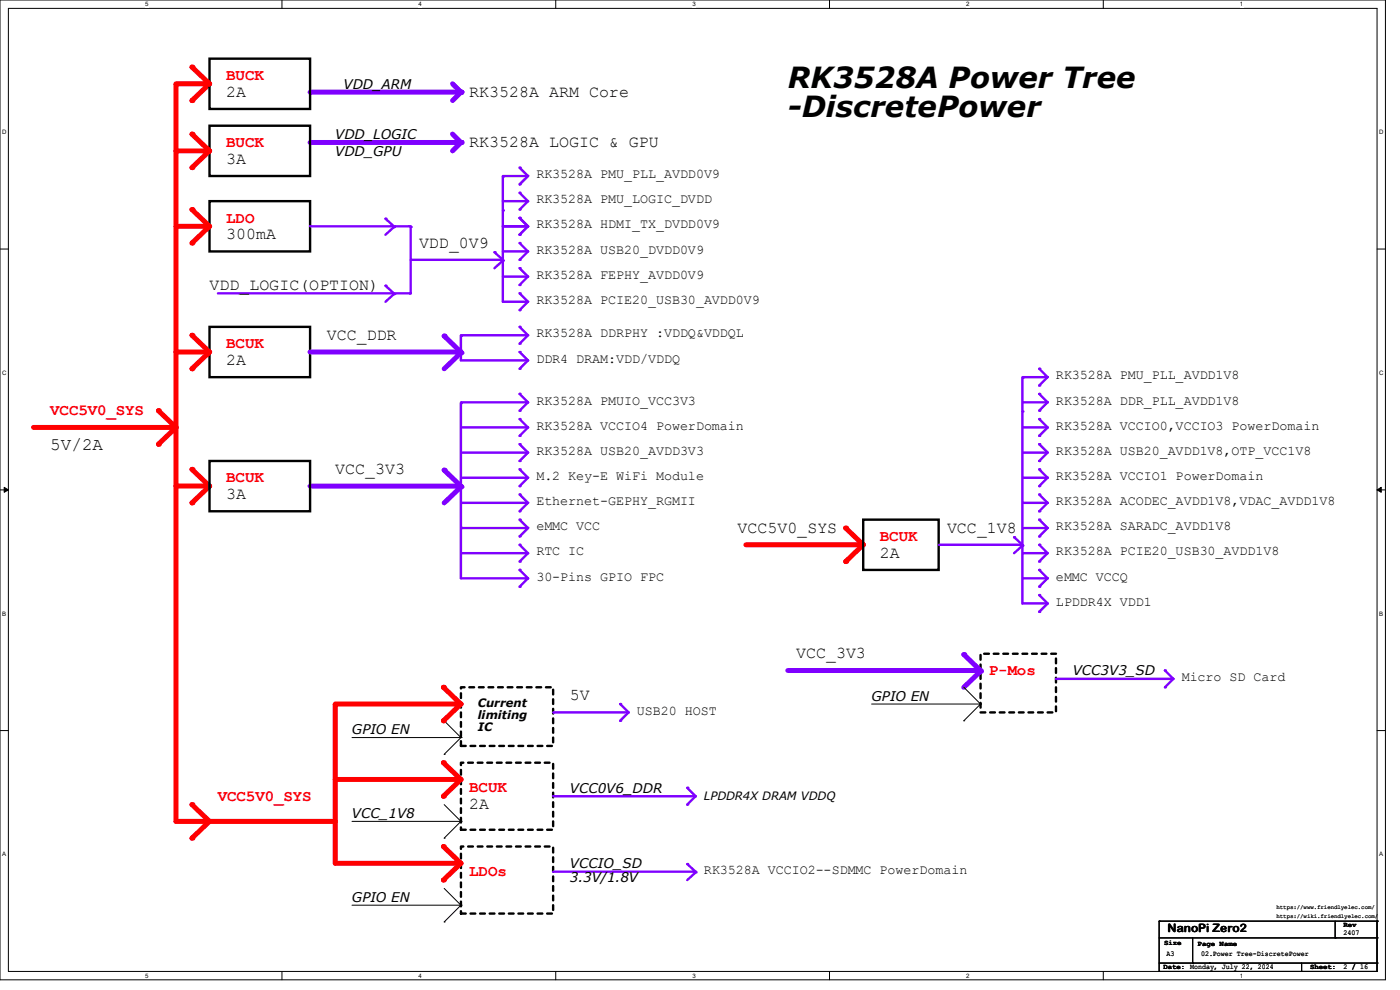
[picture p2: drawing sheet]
<svg xmlns="http://www.w3.org/2000/svg" width="297mm" height="210mm" viewBox="0 0 297 210" stroke-linecap="round" stroke-linejoin="round" font-family="sans-serif">
<path d="M0 0h293.9v207.9h-293.9zM1.8 1.8h290.3v204.3h-290.3z" fill="none" stroke="#000" stroke-width=".21"/>
<g fill="#fff">
<path d="M30.8 .2h.7v1.4h-.7z"/>
<path d="M30.8 206.2h.7v1.4h-.7z"/>
</g>
<path d="M59.8 0v1.8M59.8 206.1v1.8" fill="none" stroke="#000" stroke-width=".21"/>
<g fill="#fff">
<path d="M88.8 .2h.7v1.4h-.7z"/>
<path d="M88.8 206.2h.7v1.4h-.7z"/>
</g>
<path d="M117.9 0v1.8M117.9 206.1v1.8" fill="none" stroke="#000" stroke-width=".21"/>
<g fill="#fff">
<path d="M146.9 .2h.7v1.4h-.7z"/>
<path d="M146.9 206.2h.7v1.4h-.7z"/>
</g>
<path d="M176 0v1.8M176 206.1v1.8" fill="none" stroke="#000" stroke-width=".21"/>
<g fill="#fff">
<path d="M205 .2h.7v1.4h-.7z"/>
<path d="M205 206.2h.7v1.4h-.7z"/>
</g>
<path d="M234.1 0v1.8M234.1 206.1v1.8" fill="none" stroke="#000" stroke-width=".21"/>
<g fill="#fff">
<path d="M263.1 .2h.6v1.4h-.6z"/>
<path d="M263.1 206.2h.6v1.4h-.6z"/>
<path d="M.5 27.3h.9v1.4h-.9z"/>
<path d="M292.6 27.3h.9v1.4h-.9z"/>
<path d="M.5 78.4h.9v1.4h-.9z"/>
<path d="M292.6 78.4h.9v1.4h-.9z"/>
</g>
<path d="M0 52.8h1.8M292.1 52.8h1.8" fill="none" stroke="#000" stroke-width=".21"/>
<g fill="#fff">
<path d="M.5 129.5h.8v1.4h-.8z"/>
<path d="M292.6 129.5h.8v1.4h-.8z"/>
</g>
<path d="M0 103.9h1.8M292.1 103.9h1.8" fill="none" stroke="#000" stroke-width=".21"/>
<path d="M.9 103.4l.9 .5-.9 .5zM292.1 103.9l.9-.5v1z" fill="#000" stroke="#000" stroke-width=".21"/>
<g fill="#fff">
<path d="M.5 180.5h.8v1.4h-.8z"/>
<path d="M292.6 180.5h.8v1.4h-.8z"/>
</g>
<path d="M0 155h1.8M292.1 155h1.8" fill="none" stroke="#000" stroke-width=".21"/>
<path d="M158.2 115.6h24.8" fill="none" stroke="#f00" stroke-width="1.1"/>
<circle cx="183" cy="115.6" r=".53" fill="#f00"/>
<path d="M179.4 112l3.7 3.6" fill="none" stroke="#f00" stroke-width="1.1"/>
<circle cx="179.4" cy="112" r=".53" fill="#f00"/>
<path d="M183.1 115.6l-3.7 3.5" fill="none" stroke="#f00" stroke-width="1.1"/>
<circle cx="179.4" cy="119.1" r=".53" fill="#f00"/>
<path d="M96 28.4l1.8 1.8" fill="none" stroke="#7f00ff" stroke-width="1.1"/>
<circle cx="97.8" cy="30.2" r=".53" fill="#7f00ff"/>
<path d="M65.8 30.2h32" fill="none" stroke="#7f00ff" stroke-width="1.1"/>
<circle cx="97.8" cy="30.2" r=".53" fill="#7f00ff"/>
<path d="M97.8 30.2l-1.8 1.8" fill="none" stroke="#7f00ff" stroke-width="1.1"/>
<circle cx="97.8" cy="30.2" r=".53" fill="#7f00ff"/>
<path d="M44.5 26.7h21.3v10.6h-21.3z" fill="none" stroke="#000" stroke-width=".51"/>
<path d="M37.3 32h7" fill="none" stroke="#f00" stroke-width="1.1"/>
<circle cx="44.3" cy="32" r=".53" fill="#f00"/>
<path d="M44.5 32l-3.8 3.6" fill="none" stroke="#f00" stroke-width="1.1"/>
<circle cx="40.7" cy="35.6" r=".53" fill="#f00"/>
<path d="M40.7 28.4l3.8 3.6" fill="none" stroke="#f00" stroke-width="1.1"/>
<circle cx="40.7" cy="28.4" r=".53" fill="#f00"/>
<path d="M65.8 19.6h32" fill="none" stroke="#7f00ff" stroke-width="1.1"/>
<circle cx="97.8" cy="19.6" r=".53" fill="#7f00ff"/>
<path d="M97.8 19.6l-1.8 1.7" fill="none" stroke="#7f00ff" stroke-width="1.1"/>
<circle cx="97.8" cy="19.6" r=".53" fill="#7f00ff"/>
<path d="M96 17.8l1.8 1.8" fill="none" stroke="#7f00ff" stroke-width="1.1"/>
<circle cx="97.8" cy="19.6" r=".53" fill="#7f00ff"/>
<path d="M110.2 35.6l1.8 1.7" fill="none" stroke="#7f00ff" stroke-width=".51"/>
<circle cx="110.2" cy="35.6" r=".25" fill="#7f00ff"/>
<path d="M106.7 37.3h5.1" fill="none" stroke="#7f00ff" stroke-width=".51"/>
<circle cx="111.8" cy="37.3" r=".25" fill="#7f00ff"/>
<path d="M112 37.3l-1.8 1.8" fill="none" stroke="#7f00ff" stroke-width=".51"/>
<circle cx="110.2" cy="39.1" r=".25" fill="#7f00ff"/>
<path d="M106.7 37.5v6.9" fill="none" stroke="#7f00ff" stroke-width=".51"/>
<circle cx="106.7" cy="37.5" r=".25" fill="#7f00ff"/>
<path d="M110.2 40.9l1.8 1.8" fill="none" stroke="#7f00ff" stroke-width=".51"/>
<circle cx="110.2" cy="40.9" r=".25" fill="#7f00ff"/>
<path d="M106.7 42.7h5.1" fill="none" stroke="#7f00ff" stroke-width=".51"/>
<circle cx="111.8" cy="42.7" r=".25" fill="#7f00ff"/>
<path d="M112 42.7l-1.8 1.7" fill="none" stroke="#7f00ff" stroke-width=".51"/>
<circle cx="110.2" cy="44.4" r=".25" fill="#7f00ff"/>
<path d="M220.5 78.2l1.8 1.8" fill="none" stroke="#7f00ff" stroke-width=".51"/>
<circle cx="220.5" cy="78.2" r=".25" fill="#7f00ff"/>
<path d="M216.9 80h5.2" fill="none" stroke="#7f00ff" stroke-width=".51"/>
<circle cx="222.1" cy="80" r=".25" fill="#7f00ff"/>
<path d="M222.3 80l-1.8 1.8" fill="none" stroke="#7f00ff" stroke-width=".51"/>
<circle cx="220.5" cy="81.8" r=".25" fill="#7f00ff"/>
<path d="M110.2 46.2l1.8 1.8" fill="none" stroke="#7f00ff" stroke-width=".51"/>
<circle cx="110.2" cy="46.2" r=".25" fill="#7f00ff"/>
<path d="M106.7 48h5.1" fill="none" stroke="#7f00ff" stroke-width=".51"/>
<circle cx="111.8" cy="48" r=".25" fill="#7f00ff"/>
<path d="M112 48l-1.8 1.8" fill="none" stroke="#7f00ff" stroke-width=".51"/>
<circle cx="110.2" cy="49.8" r=".25" fill="#7f00ff"/>
<path d="M216.9 80.2v6.9" fill="none" stroke="#7f00ff" stroke-width=".51"/>
<circle cx="216.9" cy="80.2" r=".25" fill="#7f00ff"/>
<path d="M110.2 83.6l1.8 1.7" fill="none" stroke="#7f00ff" stroke-width=".51"/>
<circle cx="110.2" cy="83.6" r=".25" fill="#7f00ff"/>
<path d="M97.8 85.3h14" fill="none" stroke="#7f00ff" stroke-width=".51"/>
<circle cx="111.8" cy="85.3" r=".25" fill="#7f00ff"/>
<path d="M112 85.3l-1.8 1.8" fill="none" stroke="#7f00ff" stroke-width=".51"/>
<circle cx="110.2" cy="87.1" r=".25" fill="#7f00ff"/>
<path d="M110.2 88.9l1.8 1.8" fill="none" stroke="#7f00ff" stroke-width=".51"/>
<circle cx="110.2" cy="88.9" r=".25" fill="#7f00ff"/>
<path d="M97.8 90.7h14" fill="none" stroke="#7f00ff" stroke-width=".51"/>
<circle cx="111.8" cy="90.7" r=".25" fill="#7f00ff"/>
<path d="M112 90.7l-1.8 1.8" fill="none" stroke="#7f00ff" stroke-width=".51"/>
<circle cx="110.2" cy="92.5" r=".25" fill="#7f00ff"/>
<path d="M44.5 174.2h26.5" fill="none" stroke="#f00" stroke-width="1.1"/>
<circle cx="71" cy="174.2" r=".53" fill="#f00"/>
<path d="M37.3 103.1h7" fill="none" stroke="#f00" stroke-width="1.1"/>
<circle cx="44.3" cy="103.1" r=".53" fill="#f00"/>
<path d="M40.7 99.6l3.8 3.5" fill="none" stroke="#f00" stroke-width="1.1"/>
<circle cx="40.7" cy="99.6" r=".53" fill="#f00"/>
<path d="M44.5 103.1l-3.8 3.6" fill="none" stroke="#f00" stroke-width="1.1"/>
<circle cx="40.7" cy="106.7" r=".53" fill="#f00"/>
<path d="M208 138.7h16v12.4h-16zM97.8 145.8h19.5v12.4h-19.5zM97.8 179.6h19.5v14.2h-19.5zM97.8 161.8h19.5v14.2h-19.5z" fill="none" stroke="#000" stroke-width=".51" stroke-dasharray="1"/>
<path d="M71.1 165.4h26.5" fill="none" stroke="#f00" stroke-width="1.1"/>
<circle cx="97.6" cy="165.4" r=".53" fill="#f00"/>
<path d="M94.1 161.8l3.7 3.6" fill="none" stroke="#f00" stroke-width="1.1"/>
<circle cx="94.1" cy="161.8" r=".53" fill="#f00"/>
<path d="M97.8 165.4l-3.7 3.5" fill="none" stroke="#f00" stroke-width="1.1"/>
<circle cx="94.1" cy="168.9" r=".53" fill="#f00"/>
<path d="M145.8 167.1l1.8 1.8" fill="none" stroke="#7f00ff" stroke-width=".51"/>
<circle cx="145.8" cy="167.1" r=".25" fill="#7f00ff"/>
<path d="M117.3 168.9h30.1" fill="none" stroke="#7f00ff" stroke-width=".51"/>
<circle cx="147.4" cy="168.9" r=".25" fill="#7f00ff"/>
<path d="M147.6 168.9l-1.8 1.8" fill="none" stroke="#7f00ff" stroke-width=".51"/>
<circle cx="145.8" cy="170.7" r=".25" fill="#7f00ff"/>
<path d="M74.7 174.2h23.1M94.2 177.8h.1M94.2 170.7l3.6 3.5M97.8 174.2h.1M97.8 174.2l-3.6 3.6" fill="none" stroke="#000" stroke-width=".21"/>
<path d="M145.8 183.3l1.8 1.6" fill="none" stroke="#7f00ff" stroke-width=".51"/>
<circle cx="145.8" cy="183.3" r=".25" fill="#7f00ff"/>
<path d="M71.1 183.1h26.5" fill="none" stroke="#f00" stroke-width="1.1"/>
<circle cx="97.6" cy="183.1" r=".53" fill="#f00"/>
<path d="M97.8 183.1l-3.7 3.6" fill="none" stroke="#f00" stroke-width="1.1"/>
<circle cx="94.1" cy="186.7" r=".53" fill="#f00"/>
<path d="M94.1 179.6l3.7 3.5" fill="none" stroke="#f00" stroke-width="1.1"/>
<circle cx="94.1" cy="179.6" r=".53" fill="#f00"/>
<path d="M147.6 185.1l-1.8 1.6" fill="none" stroke="#7f00ff" stroke-width=".51"/>
<circle cx="147.6" cy="185.1" r=".25" fill="#7f00ff"/>
<path d="M117.3 184.9h30.1" fill="none" stroke="#7f00ff" stroke-width=".51"/>
<circle cx="147.4" cy="184.9" r=".25" fill="#7f00ff"/>
<path d="M74.7 192h23.1M94.2 195.6h.1M94.2 188.5l3.6 3.5M97.8 192h.1M97.8 192l-3.6 3.6" fill="none" stroke="#000" stroke-width=".21"/>
<path d="M204.5 138.9l3.5 3.3" fill="none" stroke="#7f00ff" stroke-width="1.1"/>
<circle cx="204.5" cy="138.9" r=".53" fill="#7f00ff"/>
<path d="M208 142.4l-3.5 3.4" fill="none" stroke="#7f00ff" stroke-width="1.1"/>
<circle cx="208" cy="142.4" r=".53" fill="#7f00ff"/>
<path d="M167.1 142.2h40.8" fill="none" stroke="#7f00ff" stroke-width="1.1"/>
<circle cx="207.9" cy="142.2" r=".53" fill="#7f00ff"/>
<path d="M247.1 142.2l1.8 1.8" fill="none" stroke="#7f00ff" stroke-width=".51"/>
<circle cx="247.1" cy="142.2" r=".25" fill="#7f00ff"/>
<path d="M224 144h24.8" fill="none" stroke="#7f00ff" stroke-width=".51"/>
<circle cx="248.8" cy="144" r=".25" fill="#7f00ff"/>
<path d="M248.9 144l-1.8 1.8" fill="none" stroke="#7f00ff" stroke-width=".51"/>
<circle cx="247.1" cy="145.8" r=".25" fill="#7f00ff"/>
<path d="M184.9 149.4h23.1M204.5 152.9h.1M204.5 145.8l3.5 3.6M208 149.4h.1M208 149.4l-3.5 3.5" fill="none" stroke="#000" stroke-width=".21"/>
<path d="M215.1 114l1.8 1.6" fill="none" stroke="#7f00ff" stroke-width=".51"/>
<circle cx="215.1" cy="114" r=".25" fill="#7f00ff"/>
<path d="M216.9 115.7l-1.8 1.6" fill="none" stroke="#7f00ff" stroke-width=".51"/>
<circle cx="216.9" cy="115.7" r=".25" fill="#7f00ff"/>
<path d="M44.5 69.3h21.3v10.7h-21.3z" fill="none" stroke="#000" stroke-width=".51"/>
<path d="M110.2 69.3l1.8 1.8" fill="none" stroke="#7f00ff" stroke-width=".51"/>
<circle cx="110.2" cy="69.3" r=".25" fill="#7f00ff"/>
<path d="M97.8 71.1h14" fill="none" stroke="#7f00ff" stroke-width=".51"/>
<circle cx="111.8" cy="71.1" r=".25" fill="#7f00ff"/>
<path d="M112 71.1l-1.8 1.8" fill="none" stroke="#7f00ff" stroke-width=".51"/>
<circle cx="110.2" cy="72.9" r=".25" fill="#7f00ff"/>
<path d="M37.3 74.7h7" fill="none" stroke="#f00" stroke-width="1.1"/>
<circle cx="44.3" cy="74.7" r=".53" fill="#f00"/>
<path d="M40.7 71.1l3.8 3.6" fill="none" stroke="#f00" stroke-width="1.1"/>
<circle cx="40.7" cy="71.1" r=".53" fill="#f00"/>
<path d="M44.5 74.7l-3.8 3.5" fill="none" stroke="#f00" stroke-width="1.1"/>
<circle cx="40.7" cy="78.2" r=".53" fill="#f00"/>
<path d="M65.8 74.7h31.8" fill="none" stroke="#7f00ff" stroke-width="1.1"/>
<circle cx="97.6" cy="74.7" r=".53" fill="#7f00ff"/>
<path d="M110.2 74.7l1.8 1.8" fill="none" stroke="#7f00ff" stroke-width=".51"/>
<circle cx="110.2" cy="74.7" r=".25" fill="#7f00ff"/>
<path d="M97.8 71.3v5.2" fill="none" stroke="#7f00ff" stroke-width=".51"/>
<circle cx="97.8" cy="71.3" r=".25" fill="#7f00ff"/>
<path d="M97.8 76.5h14" fill="none" stroke="#7f00ff" stroke-width=".51"/>
<circle cx="111.8" cy="76.5" r=".25" fill="#7f00ff"/>
<path d="M112 76.5l-1.8 1.7" fill="none" stroke="#7f00ff" stroke-width=".51"/>
<circle cx="110.2" cy="78.2" r=".25" fill="#7f00ff"/>
<path d="M33.6 87.1l3.7 3.6" fill="none" stroke="#f00" stroke-width="1.1"/>
<circle cx="33.6" cy="87.1" r=".53" fill="#f00"/>
<path d="M37.3 90.7l-3.7 3.5" fill="none" stroke="#f00" stroke-width="1.1"/>
<circle cx="33.6" cy="94.2" r=".53" fill="#f00"/>
<path d="M94.2 71.3l3.6 3.4" fill="none" stroke="#7f00ff" stroke-width="1.1"/>
<circle cx="94.2" cy="71.3" r=".53" fill="#7f00ff"/>
<path d="M97.8 74.8l-3.6 3.4" fill="none" stroke="#7f00ff" stroke-width="1.1"/>
<circle cx="97.8" cy="74.8" r=".53" fill="#7f00ff"/>
<path d="M94.2 99.7l3.6 3.4" fill="none" stroke="#7f00ff" stroke-width="1.1"/>
<circle cx="94.2" cy="99.7" r=".53" fill="#7f00ff"/>
<path d="M97.8 103.3l-3.6 3.4" fill="none" stroke="#7f00ff" stroke-width="1.1"/>
<circle cx="97.8" cy="103.3" r=".53" fill="#7f00ff"/>
<path d="M65.8 103.1h31.8" fill="none" stroke="#7f00ff" stroke-width="1.1"/>
<circle cx="97.6" cy="103.1" r=".53" fill="#7f00ff"/>
<path d="M87.1 55.1h19.4" fill="none" stroke="#7f00ff" stroke-width=".51"/>
<circle cx="106.5" cy="55.1" r=".25" fill="#7f00ff"/>
<path d="M104.9 53.5l1.8 1.6" fill="none" stroke="#7f00ff" stroke-width=".51"/>
<circle cx="104.9" cy="53.5" r=".25" fill="#7f00ff"/>
<path d="M106.7 55.3l-1.8 1.6" fill="none" stroke="#7f00ff" stroke-width=".51"/>
<circle cx="106.7" cy="55.3" r=".25" fill="#7f00ff"/>
<path d="M46.2 62.2h40.8" fill="none" stroke="#7f00ff" stroke-width=".51"/>
<circle cx="87" cy="62.2" r=".25" fill="#7f00ff"/>
<path d="M87.1 48.2v14" fill="none" stroke="#7f00ff" stroke-width=".51"/>
<circle cx="87.1" cy="48.2" r=".25" fill="#7f00ff"/>
<path d="M81.8 46.4l1.8 1.6" fill="none" stroke="#7f00ff" stroke-width=".51"/>
<circle cx="81.8" cy="46.4" r=".25" fill="#7f00ff"/>
<path d="M83.6 48.2l-1.8 1.6" fill="none" stroke="#7f00ff" stroke-width=".51"/>
<circle cx="83.6" cy="48.2" r=".25" fill="#7f00ff"/>
<path d="M81.8 60.6l1.8 1.6" fill="none" stroke="#7f00ff" stroke-width=".51"/>
<circle cx="81.8" cy="60.6" r=".25" fill="#7f00ff"/>
<path d="M83.6 62.4l-1.8 1.6" fill="none" stroke="#7f00ff" stroke-width=".51"/>
<circle cx="83.6" cy="62.4" r=".25" fill="#7f00ff"/>
<path d="M74.7 156.5h23.1M94.2 152.9l3.6 3.6M97.8 156.5h.1M97.8 156.5l-3.6 3.5M94.2 160h.1" fill="none" stroke="#000" stroke-width=".21"/>
<path d="M220.5 120.9l1.8 1.8" fill="none" stroke="#7f00ff" stroke-width=".51"/>
<circle cx="220.5" cy="120.9" r=".25" fill="#7f00ff"/>
<path d="M216.9 122.7h5.2" fill="none" stroke="#7f00ff" stroke-width=".51"/>
<circle cx="222.1" cy="122.7" r=".25" fill="#7f00ff"/>
<path d="M222.3 122.7l-1.8 1.8" fill="none" stroke="#7f00ff" stroke-width=".51"/>
<circle cx="220.5" cy="124.5" r=".25" fill="#7f00ff"/>
<path d="M183.1 110.2h16v10.7h-16z" fill="none" stroke="#000" stroke-width=".51"/>
<path d="M44.5 17.8l-3.8 3.5" fill="none" stroke="#f00" stroke-width="1.1"/>
<circle cx="40.7" cy="21.3" r=".53" fill="#f00"/>
<path d="M44.5 12.4h21.3v10.7h-21.3z" fill="none" stroke="#000" stroke-width=".51"/>
<path d="M37.3 17.8h7" fill="none" stroke="#f00" stroke-width="1.1"/>
<circle cx="44.3" cy="17.8" r=".53" fill="#f00"/>
<path d="M40.7 14.2l3.8 3.6" fill="none" stroke="#f00" stroke-width="1.1"/>
<circle cx="40.7" cy="14.2" r=".53" fill="#f00"/>
<path d="M44.5 42.7h21.3v10.6h-21.3z" fill="none" stroke="#000" stroke-width=".51"/>
<path d="M7.1 90.7h30.1" fill="none" stroke="#f00" stroke-width="1.1"/>
<circle cx="37.2" cy="90.7" r=".53" fill="#f00"/>
<path d="M40.7 44.4l3.8 3.6" fill="none" stroke="#f00" stroke-width="1.1"/>
<circle cx="40.7" cy="44.4" r=".53" fill="#f00"/>
<path d="M44.5 48l-3.8 3.6" fill="none" stroke="#f00" stroke-width="1.1"/>
<circle cx="40.7" cy="51.6" r=".53" fill="#f00"/>
<path d="M37.3 48h7" fill="none" stroke="#f00" stroke-width="1.1"/>
<circle cx="44.3" cy="48" r=".53" fill="#f00"/>
<path d="M65.8 48h21.2" fill="none" stroke="#7f00ff" stroke-width=".51"/>
<circle cx="87" cy="48" r=".25" fill="#7f00ff"/>
<path d="M40.7 170.7l3.8 3.5" fill="none" stroke="#f00" stroke-width="1.1"/>
<circle cx="40.7" cy="170.7" r=".53" fill="#f00"/>
<path d="M44.5 174.2l-3.8 3.6" fill="none" stroke="#f00" stroke-width="1.1"/>
<circle cx="40.7" cy="177.8" r=".53" fill="#f00"/>
<path d="M44.5 97.8h21.3v10.7h-21.3z" fill="none" stroke="#000" stroke-width=".51"/>
<path d="M37.3 174.2h7" fill="none" stroke="#f00" stroke-width="1.1"/>
<circle cx="44.3" cy="174.2" r=".53" fill="#f00"/>
<path d="M37.3 17.9v156.3" fill="none" stroke="#f00" stroke-width="1.1"/>
<circle cx="37.3" cy="17.9" r=".53" fill="#f00"/>
<path d="M106.7 48h5.1" fill="none" stroke="#7f00ff" stroke-width=".51"/>
<circle cx="111.8" cy="48" r=".25" fill="#7f00ff"/>
<path d="M110.2 46.2l1.8 1.8" fill="none" stroke="#7f00ff" stroke-width=".51"/>
<circle cx="110.2" cy="46.2" r=".25" fill="#7f00ff"/>
<path d="M112 48l-1.8 1.8" fill="none" stroke="#7f00ff" stroke-width=".51"/>
<circle cx="110.2" cy="49.8" r=".25" fill="#7f00ff"/>
<path d="M106.7 44.6v19.4" fill="none" stroke="#7f00ff" stroke-width=".51"/>
<circle cx="106.7" cy="44.6" r=".25" fill="#7f00ff"/>
<path d="M112 53.3l-1.8 1.8" fill="none" stroke="#7f00ff" stroke-width=".51"/>
<circle cx="110.2" cy="55.1" r=".25" fill="#7f00ff"/>
<path d="M110.2 51.6l1.8 1.7" fill="none" stroke="#7f00ff" stroke-width=".51"/>
<circle cx="110.2" cy="51.6" r=".25" fill="#7f00ff"/>
<path d="M106.7 53.3h5.1" fill="none" stroke="#7f00ff" stroke-width=".51"/>
<circle cx="111.8" cy="53.3" r=".25" fill="#7f00ff"/>
<path d="M112 58.7l-1.8 1.8" fill="none" stroke="#7f00ff" stroke-width=".51"/>
<circle cx="110.2" cy="60.5" r=".25" fill="#7f00ff"/>
<path d="M110.2 56.9l1.8 1.8" fill="none" stroke="#7f00ff" stroke-width=".51"/>
<circle cx="110.2" cy="56.9" r=".25" fill="#7f00ff"/>
<path d="M106.7 58.7h5.1" fill="none" stroke="#7f00ff" stroke-width=".51"/>
<circle cx="111.8" cy="58.7" r=".25" fill="#7f00ff"/>
<path d="M112 64l-1.8 1.8" fill="none" stroke="#7f00ff" stroke-width=".51"/>
<circle cx="110.2" cy="65.8" r=".25" fill="#7f00ff"/>
<path d="M110.2 62.2l1.8 1.8" fill="none" stroke="#7f00ff" stroke-width=".51"/>
<circle cx="110.2" cy="62.2" r=".25" fill="#7f00ff"/>
<path d="M106.7 64h5.1" fill="none" stroke="#7f00ff" stroke-width=".51"/>
<circle cx="111.8" cy="64" r=".25" fill="#7f00ff"/>
<path d="M220.5 88.9l1.8 1.8" fill="none" stroke="#7f00ff" stroke-width=".51"/>
<circle cx="220.5" cy="88.9" r=".25" fill="#7f00ff"/>
<path d="M216.9 90.7h5.2" fill="none" stroke="#7f00ff" stroke-width=".51"/>
<circle cx="222.1" cy="90.7" r=".25" fill="#7f00ff"/>
<path d="M222.3 90.7l-1.8 1.8" fill="none" stroke="#7f00ff" stroke-width=".51"/>
<circle cx="220.5" cy="92.5" r=".25" fill="#7f00ff"/>
<path d="M71.1 149.5v33.6" fill="none" stroke="#f00" stroke-width="1.1"/>
<circle cx="71.1" cy="149.5" r=".53" fill="#f00"/>
<path d="M220.5 94.2l1.8 1.8" fill="none" stroke="#7f00ff" stroke-width=".51"/>
<circle cx="220.5" cy="94.2" r=".25" fill="#7f00ff"/>
<path d="M199.1 115.6h17.6" fill="none" stroke="#7f00ff" stroke-width=".51"/>
<circle cx="216.7" cy="115.6" r=".25" fill="#7f00ff"/>
<path d="M222.3 85.3l-1.8 1.8" fill="none" stroke="#7f00ff" stroke-width=".51"/>
<circle cx="220.5" cy="87.1" r=".25" fill="#7f00ff"/>
<path d="M220.5 83.6l1.8 1.7" fill="none" stroke="#7f00ff" stroke-width=".51"/>
<circle cx="220.5" cy="83.6" r=".25" fill="#7f00ff"/>
<path d="M216.9 85.3h5.2" fill="none" stroke="#7f00ff" stroke-width=".51"/>
<circle cx="222.1" cy="85.3" r=".25" fill="#7f00ff"/>
<path d="M222.3 96l-1.8 1.8" fill="none" stroke="#7f00ff" stroke-width=".51"/>
<circle cx="220.5" cy="97.8" r=".25" fill="#7f00ff"/>
<path d="M216.9 87.3v40.7" fill="none" stroke="#7f00ff" stroke-width=".51"/>
<circle cx="216.9" cy="87.3" r=".25" fill="#7f00ff"/>
<path d="M216.9 96h5.2" fill="none" stroke="#7f00ff" stroke-width=".51"/>
<circle cx="222.1" cy="96" r=".25" fill="#7f00ff"/>
<path d="M216.9 101.3h5.2" fill="none" stroke="#7f00ff" stroke-width=".51"/>
<circle cx="222.1" cy="101.3" r=".25" fill="#7f00ff"/>
<path d="M222.3 101.3l-1.8 1.8" fill="none" stroke="#7f00ff" stroke-width=".51"/>
<circle cx="220.5" cy="103.1" r=".25" fill="#7f00ff"/>
<path d="M220.5 99.6l1.8 1.7" fill="none" stroke="#7f00ff" stroke-width=".51"/>
<circle cx="220.5" cy="99.6" r=".25" fill="#7f00ff"/>
<path d="M220.5 104.9l1.8 1.8" fill="none" stroke="#7f00ff" stroke-width=".51"/>
<circle cx="220.5" cy="104.9" r=".25" fill="#7f00ff"/>
<path d="M216.9 112h5.2" fill="none" stroke="#7f00ff" stroke-width=".51"/>
<circle cx="222.1" cy="112" r=".25" fill="#7f00ff"/>
<path d="M216.9 106.7h5.2" fill="none" stroke="#7f00ff" stroke-width=".51"/>
<circle cx="222.1" cy="106.7" r=".25" fill="#7f00ff"/>
<path d="M222.3 106.7l-1.8 1.8" fill="none" stroke="#7f00ff" stroke-width=".51"/>
<circle cx="220.5" cy="108.5" r=".25" fill="#7f00ff"/>
<path d="M220.5 110.2l1.8 1.8" fill="none" stroke="#7f00ff" stroke-width=".51"/>
<circle cx="220.5" cy="110.2" r=".25" fill="#7f00ff"/>
<path d="M222.3 112l-1.8 1.8" fill="none" stroke="#7f00ff" stroke-width=".51"/>
<circle cx="220.5" cy="113.8" r=".25" fill="#7f00ff"/>
<path d="M110.2 94.2l1.8 1.8" fill="none" stroke="#7f00ff" stroke-width=".51"/>
<circle cx="110.2" cy="94.2" r=".25" fill="#7f00ff"/>
<path d="M97.8 96h14" fill="none" stroke="#7f00ff" stroke-width=".51"/>
<circle cx="111.8" cy="96" r=".25" fill="#7f00ff"/>
<path d="M97.8 85.5v37.2" fill="none" stroke="#7f00ff" stroke-width=".51"/>
<circle cx="97.8" cy="85.5" r=".25" fill="#7f00ff"/>
<path d="M112 96l-1.8 1.8" fill="none" stroke="#7f00ff" stroke-width=".51"/>
<circle cx="110.2" cy="97.8" r=".25" fill="#7f00ff"/>
<path d="M112 112l-1.8 1.8" fill="none" stroke="#7f00ff" stroke-width=".51"/>
<circle cx="110.2" cy="113.8" r=".25" fill="#7f00ff"/>
<path d="M110.2 110.2l1.8 1.8" fill="none" stroke="#7f00ff" stroke-width=".51"/>
<circle cx="110.2" cy="110.2" r=".25" fill="#7f00ff"/>
<path d="M97.8 112h14" fill="none" stroke="#7f00ff" stroke-width=".51"/>
<circle cx="111.8" cy="112" r=".25" fill="#7f00ff"/>
<path d="M222.3 117.3l-1.8 1.8" fill="none" stroke="#7f00ff" stroke-width=".51"/>
<circle cx="220.5" cy="119.1" r=".25" fill="#7f00ff"/>
<path d="M220.5 115.6l1.8 1.7" fill="none" stroke="#7f00ff" stroke-width=".51"/>
<circle cx="220.5" cy="115.6" r=".25" fill="#7f00ff"/>
<path d="M216.9 117.3h5.2" fill="none" stroke="#7f00ff" stroke-width=".51"/>
<circle cx="222.1" cy="117.3" r=".25" fill="#7f00ff"/>
<path d="M97.8 106.7h14" fill="none" stroke="#7f00ff" stroke-width=".51"/>
<circle cx="111.8" cy="106.7" r=".25" fill="#7f00ff"/>
<path d="M112 106.7l-1.8 1.8" fill="none" stroke="#7f00ff" stroke-width=".51"/>
<circle cx="110.2" cy="108.5" r=".25" fill="#7f00ff"/>
<path d="M110.2 104.9l1.8 1.8" fill="none" stroke="#7f00ff" stroke-width=".51"/>
<circle cx="110.2" cy="104.9" r=".25" fill="#7f00ff"/>
<path d="M97.8 101.3h14" fill="none" stroke="#7f00ff" stroke-width=".51"/>
<circle cx="111.8" cy="101.3" r=".25" fill="#7f00ff"/>
<path d="M110.2 99.6l1.8 1.7" fill="none" stroke="#7f00ff" stroke-width=".51"/>
<circle cx="110.2" cy="99.6" r=".25" fill="#7f00ff"/>
<path d="M112 101.3l-1.8 1.8" fill="none" stroke="#7f00ff" stroke-width=".51"/>
<circle cx="110.2" cy="103.1" r=".25" fill="#7f00ff"/>
<path d="M97.8 149.4l-3.7 3.5" fill="none" stroke="#f00" stroke-width="1.1"/>
<circle cx="94.1" cy="152.9" r=".53" fill="#f00"/>
<path d="M94.1 145.8l3.7 3.6" fill="none" stroke="#f00" stroke-width="1.1"/>
<circle cx="94.1" cy="145.8" r=".53" fill="#f00"/>
<path d="M71.1 149.4h26.5" fill="none" stroke="#f00" stroke-width="1.1"/>
<circle cx="97.6" cy="149.4" r=".53" fill="#f00"/>
<path d="M117.3 151.1h15.9" fill="none" stroke="#7f00ff" stroke-width=".51"/>
<circle cx="133.2" cy="151.1" r=".25" fill="#7f00ff"/>
<path d="M131.6 149.4l1.8 1.7" fill="none" stroke="#7f00ff" stroke-width=".51"/>
<circle cx="131.6" cy="149.4" r=".25" fill="#7f00ff"/>
<path d="M133.4 151.1l-1.8 1.8" fill="none" stroke="#7f00ff" stroke-width=".51"/>
<circle cx="131.6" cy="152.9" r=".25" fill="#7f00ff"/>
<path d="M112 117.3l-1.8 1.8" fill="none" stroke="#7f00ff" stroke-width=".51"/>
<circle cx="110.2" cy="119.1" r=".25" fill="#7f00ff"/>
<path d="M110.2 115.6l1.8 1.7" fill="none" stroke="#7f00ff" stroke-width=".51"/>
<circle cx="110.2" cy="115.6" r=".25" fill="#7f00ff"/>
<path d="M97.8 117.3h14" fill="none" stroke="#7f00ff" stroke-width=".51"/>
<circle cx="111.8" cy="117.3" r=".25" fill="#7f00ff"/>
<path d="M112 122.7l-1.8 1.8" fill="none" stroke="#7f00ff" stroke-width=".51"/>
<circle cx="110.2" cy="124.5" r=".25" fill="#7f00ff"/>
<path d="M110.2 120.9l1.8 1.8" fill="none" stroke="#7f00ff" stroke-width=".51"/>
<circle cx="110.2" cy="120.9" r=".25" fill="#7f00ff"/>
<path d="M97.8 122.7h14" fill="none" stroke="#7f00ff" stroke-width=".51"/>
<circle cx="111.8" cy="122.7" r=".25" fill="#7f00ff"/>
<path d="M216.9 128h5.2" fill="none" stroke="#7f00ff" stroke-width=".51"/>
<circle cx="222.1" cy="128" r=".25" fill="#7f00ff"/>
<path d="M220.5 126.2l1.8 1.8" fill="none" stroke="#7f00ff" stroke-width=".51"/>
<circle cx="220.5" cy="126.2" r=".25" fill="#7f00ff"/>
<path d="M222.3 128l-1.8 1.8" fill="none" stroke="#7f00ff" stroke-width=".51"/>
<circle cx="220.5" cy="129.8" r=".25" fill="#7f00ff"/>
<g fill="none" stroke="#000" stroke-width=".21">
<path d="M245.9 195.4h.1M245.9 199h46.2M245.9 195.4v10.7M245.9 195.4h46.2M253 199v5.3M283.3 199h.1M283.3 195.4v3.6M292.1 199h.1M292.1 195.4h.1M292.1 195.4v10.7h-46.2M245.9 206.1h.1M245.9 204.3h46.2"/>
<path d="M253 204.3h.1M256.6 204.3h.1M276.1 206.1h.1M276.1 204.3v1.8M292.1 204.3h.1"/>
</g>
<g font-size="6.2">
<text x="167.1" y="18.7">RK3528A Power Tree</text>
<text x="167.1" y="24.8">-DiscretePower</text>
</g>
<text font-size="3.7" x="10.7" y="95.5">5V/2A</text>
<g font-size="3.5">
<text x="48" y="20.5">2A</text>
<text x="99.6" y="20.5">RK3528A ARM Core</text>
<text x="48" y="34.8">3A</text>
<text x="99.6" y="31.2">RK3528A LOGIC &amp; GPU</text>
<text x="48" y="50.8">300mA</text>
<text x="88.9" y="52.5">VDD_0V9</text>
<text x="44.4" y="61.4">VDD_LOGIC(OPTION)</text>
<text x="48" y="77.4">2A</text>
<text x="69.3" y="72.1">VCC_DDR</text>
<text x="71.1" y="100.5">VCC_3V3</text>
<text x="48" y="105.9">3A</text>
<text x="156.5" y="113">VCC5V0_SYS</text>
<text x="200.9" y="113">VCC_1V8</text>
<text x="186.7" y="118.3">2A</text>
<text x="168.9" y="139.7">VCC_3V3</text>
<text x="120.9" y="148.5">5V</text>
<text x="99.6" y="171.7">2A</text>
</g>
<g font-size="3.3" fill="#f00">
<text x="48" y="17">BUCK</text>
<text x="48" y="31.2">BUCK</text>
<text x="48" y="47.2">LDO</text>
<text x="48" y="73.9">BCUK</text>
<text x="10.7" y="88.1">VCC5V0_SYS</text>
<text x="48" y="102.3">BCUK</text>
<text x="186.7" y="114.8">BCUK</text>
<text x="209.8" y="143.2">P-Mos</text>
<text x="46.2" y="169.9">VCC5V0_SYS</text>
<text x="99.6" y="168.1">BCUK</text>
<text x="99.6" y="185.9">LDOs</text>
</g>
<g font-size="2.8">
<text x="72.9" y="18.8">VDD_ARM</text>
<text x="71.1" y="29.5">VDD_LOGIC</text>
<text x="71.1" y="33.1">VDD_GPU</text>
<text x="113.8" y="37.8">RK3528A PMU_PLL_AVDD0V9</text>
<text x="113.8" y="43.1">RK3528A PMU_LOGIC_DVDD</text>
<text x="113.8" y="53.8">RK3528A USB20_DVDD0V9</text>
<text x="113.8" y="48.5">RK3528A HDMI_TX_DVDD0V9</text>
<text x="113.8" y="59.1">RK3528A FEPHY_AVDD0V9</text>
<text x="113.8" y="64.5">RK3528A PCIE20_USB30_AVDD0V9</text>
<text x="113.8" y="71.6">RK3528A DDRPHY :VDDQ&amp;VDDQL</text>
<text x="113.8" y="76.9">DDR4 DRAM:VDD/VDDQ</text>
<text x="224" y="80.5">RK3528A PMU_PLL_AVDD1V8</text>
<text x="113.8" y="85.8">RK3528A PMUIO_VCC3V3</text>
<text x="224" y="85.8">RK3528A DDR_PLL_AVDD1V8</text>
<text x="113.8" y="91.1">RK3528A VCCIO4 PowerDomain</text>
<text x="224" y="91.1">RK3528A VCCIO0,VCCIO3 PowerDomain</text>
<text x="113.8" y="96.5">RK3528A USB20_AVDD3V3</text>
<text x="113.8" y="101.8">M.2 Key-E WiFi Module</text>
<text x="224" y="96.5">RK3528A USB20_AVDD1V8,OTP_VCC1V8</text>
<text x="224" y="101.8">RK3528A VCCIO1 PowerDomain</text>
<text x="113.8" y="107.1">Ethernet-GEPHY_RGMII</text>
<text x="224" y="107.1">RK3528A ACODEC_AVDD1V8,VDAC_AVDD1V8</text>
<text x="113.8" y="112.5">eMMC VCC</text>
<text x="224" y="112.5">RK3528A SARADC_AVDD1V8</text>
<text x="113.8" y="117.8">RTC IC</text>
<text x="224" y="117.8">RK3528A PCIE20_USB30_AVDD1V8</text>
<text x="113.8" y="123.1">30-Pins GPIO FPC</text>
<text x="224" y="123.1">eMMC VCCQ</text>
<text x="224" y="128.5">LPDDR4X VDD1</text>
<text x="227.6" y="143.3">VCC3V3_SD</text>
<text x="184.9" y="148.6">GPIO EN</text>
<text x="250.7" y="144.5">Micro SD Card</text>
<text x="74.7" y="155.7">GPIO EN</text>
<text x="135.1" y="151.6">USB20 HOST</text>
<text x="74.7" y="173.5">VCC_1V8</text>
<text x="120.9" y="168.2">VCC0V6_DDR</text>
<text x="120.9" y="184.2">VCCIO_SD</text>
<text x="149.4" y="185.4">RK3528A VCCIO2--SDMMC PowerDomain</text>
<text x="74.7" y="191.3">GPIO EN</text>
<text x="120.9" y="187">3.3V/1.8V</text>
</g>
<g font-size="2.5">
<text x="101.3" y="150.1">Current</text>
<text x="101.3" y="152.5">limiting</text>
<text x="101.3" y="155">IC</text>
<text x="149.4" y="169.6">LPDDR4X DRAM VDDQ</text>
<text x="247.7" y="197.7">NanoPi Zero2</text>
</g>
<g font-size="1.6">
<text x="285" y="196.7">Rev</text>
<text x="247" y="200.6">Size</text>
<text x="247.5" y="202.9">A3</text>
<text x="254.1" y="200.7">Page Name</text>
<text x="254.8" y="202.9">02.Power Tree-DiscretePower</text>
<text x="285" y="198.4">2407</text>
<text x="246.8" y="205.6">Date: Monday, July 22, 2024</text>
<text x="277.9" y="205.6">Sheet:</text>
<text x="285" y="205.5">2 / 16</text>
</g>
<g font-size="1.3">
<text x="30.8" y="1.3">5</text>
<text x="88.8" y="1.3">4</text>
<text x="146.9" y="1.3">3</text>
<text x="205" y="1.3">2</text>
<text x="263.1" y="1.3">1</text>
<text x=".5" y="28.4">D</text>
<text x="292.6" y="28.4">D</text>
<text x=".5" y="79.5">C</text>
<text x="292.6" y="79.5">C</text>
<text x=".5" y="130.6">B</text>
<text x="292.6" y="130.6">B</text>
<text x=".5" y="181.7">A</text>
<text x="292.6" y="181.7">A</text>
<text x="30.8" y="207.4">5</text>
<text x="88.8" y="207.4">4</text>
<text x="146.9" y="207.4">3</text>
<text x="205" y="207.4">2</text>
<text x="263.1" y="207.4">1</text>
</g>
<g font-size="1.2">
<text x="270.8" y="194.6">https://wiki.friendlyelec.com/</text>
<text x="270.8" y="192.9">https://www.friendlyelec.com/</text>
</g>
</svg>
